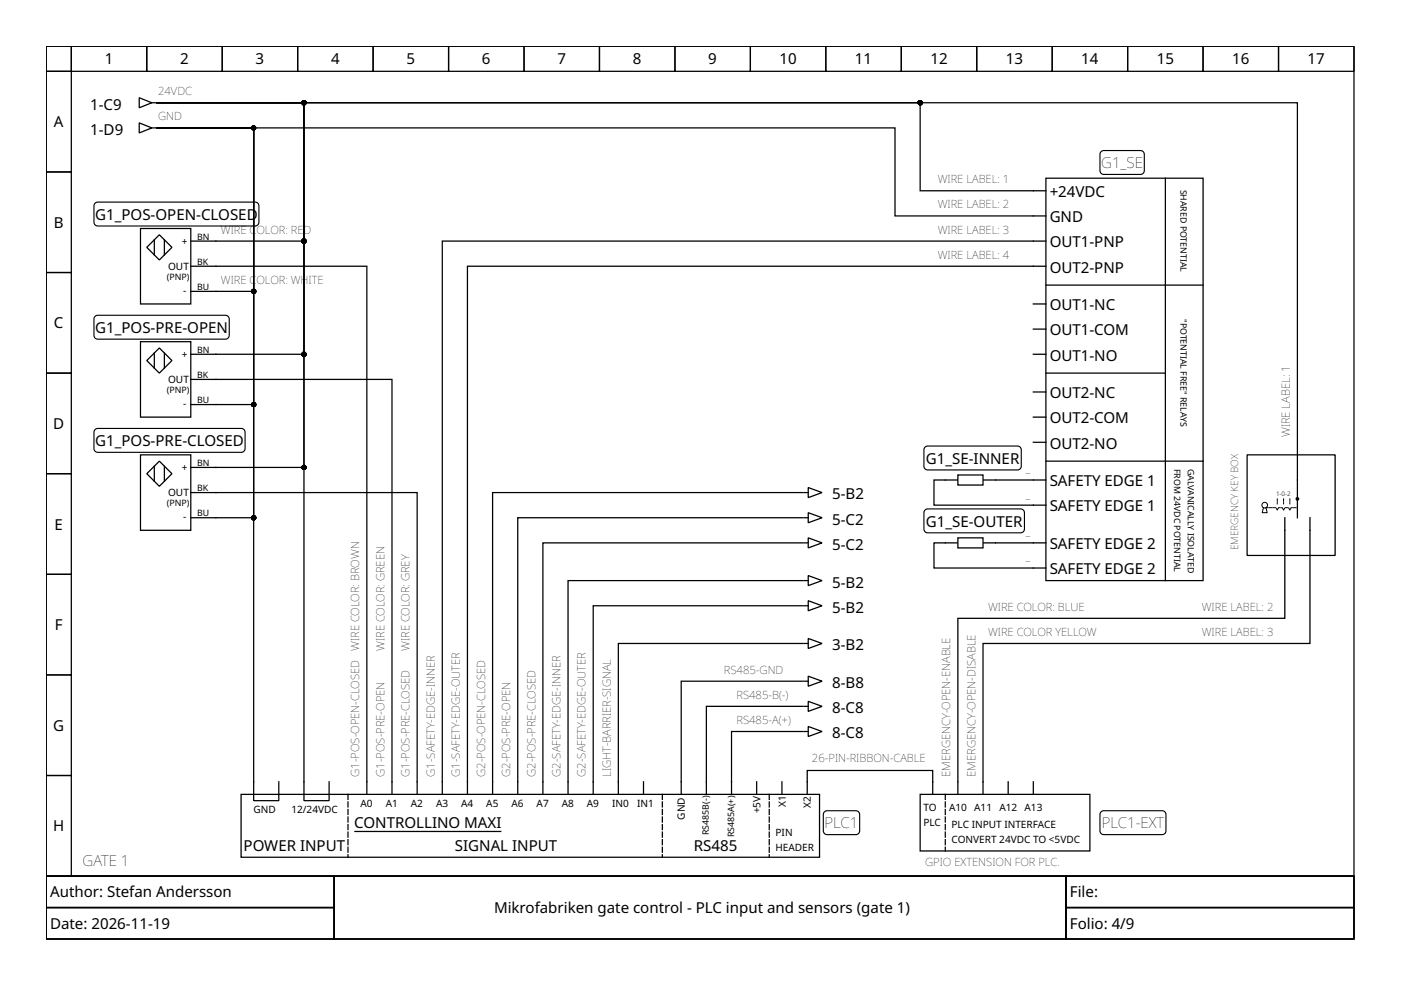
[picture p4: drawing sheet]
<svg xmlns="http://www.w3.org/2000/svg" width="297mm" height="210mm" viewBox="0 0 297 210" stroke-linecap="round" stroke-linejoin="round" font-family="sans-serif">
<g fill="none" stroke="#000" stroke-width=".27">
<path d="M9.8 9.8h277.3v176h-277.3zM9.8 9.8h5.3v5.3h-5.3zM9.8 15.1h5.3v21.4h-5.3zM15.1 9.8h16v5.3h-16zM31.1 9.8h16v5.3h-16zM47.1 9.8h16v5.3h-16zM63.1 9.8h16v5.3h-16zM79.1 9.8h16v5.3h-16zM95.1 9.8h16v5.3h-16zM111.1 9.8h16v5.3h-16zM127.1 9.8h16v5.3h-16zM143.1 9.8h16v5.3h-16z"/>
<path d="M159.1 9.8h16v5.3h-16zM175.1 9.8h16v5.3h-16zM191.1 9.8h16v5.3h-16zM207.1 9.8h16v5.3h-16zM223.1 9.8h16v5.3h-16zM239.1 9.8h16v5.3h-16zM255.1 9.8h16v5.3h-16zM271.1 9.8h16v5.3h-16zM9.8 36.5h5.3v21.3h-5.3zM221.7 37.8h33.4v85.3h-33.4zM247.1 37.8v85.3M9.8 57.8h5.3v21.3h-5.3z"/>
<path d="M219.1 56.4h2.6M219.1 51.1h2.6M219.1 45.8h2.6M219.1 40.5h2.6M9.8 79.1h5.3v21.3h-5.3zM29.8 72.4h10.7v16h-10.7zM31.1 76.4l2.7-2.6 2.7 2.6-2.7 2.7zM32.7 74.8v3.2M34.9 74.8v3.2M40.5 75.1h5.3M219.1 75.1h2.6M219.1 69.8h2.6"/>
<path d="M219.1 64.4h2.6M221.7 60.4h33.4M221.7 79.1h25.4M40.5 85.8h5.3M40.5 80.4h5.3M219.1 93.8h2.6M219.1 88.4h2.6M219.1 83.1h2.6M221.7 97.8h33.4M264.4 96.4h18.7v21.4h-18.7zM9.8 100.4h5.3v21.4h-5.3zM200.4 115.1h10.7"/>
<path d="M219.1 115.1h2.6M219.1 107.1h2.6M219.1 101.8h2.6M272.4 109.8v2.6M275.1 101.8v3.4M275.1 106v3.8M277.7 109.8v2.6M9.8 121.8h5.3v21.3h-5.3zM170.6 128.4h.8M171.4 127.4l2.9 1-2.9 1.1zM219.1 120.4h2.6M9.8 143.1h5.3v21.3h-5.3z"/>
<path d="M170.6 144.4h.8M170.6 149.8h.8M171.4 143.4l2.9 1-2.9 1.1zM171.4 148.7l2.9 1.1-2.9 1zM9.8 164.4h5.3v21.4h-5.3zM51.1 168.4h122.7v13.4h-122.7zM53.8 165.8v4h5.3v-4M64.4 165.8v4h5.4v-4M75.1 176.3h31.2M77.8 165.8v2.6M83.1 165.8v2.6M88.4 165.8v2.6"/>
<path d="M93.8 165.8v2.6M99.1 165.8v2.6M104.4 165.8v2.6M109.8 165.8v2.6M115.1 165.8v2.6M120.4 165.8v2.6M125.8 165.8v2.6M131.1 165.8v2.6M136.4 165.8v2.6M144.4 165.8v2.6M149.8 165.8v2.6M155.1 165.8v2.6"/>
<path d="M160.4 165.8v2.6M165.8 165.8v2.6M171.1 165.8v2.6M195.1 168.4h36v12h-36zM197.8 165.8v2.6M203.1 165.8v2.6M208.4 165.8v2.6M213.8 165.8v2.6M219.1 165.8v2.6M9.8 185.8h277.3v13.3h-277.3zM9.8 185.8h61v6.6h-61zM9.8 192.4h61v6.7h-61z"/>
<path d="M70.8 185.8h155.2v13.3h-155.2zM226 185.8h61.1v6.6h-61.1zM226 192.4h61.1v6.7h-61.1z"/>
</g>
<path d="M73.8 168.4v13.4M140.4 168.4v13.4M163.1 168.4v13.4M200.4 168.4v12" fill="none" stroke="#000" stroke-width=".27" stroke-dasharray="1.1 .5"/>
<path d="M233.4 32.2l.6-.3h7.8a.8 .8 0 0 1 .8 .8v3.5a.8 .8 0 0 1-.8 .8h-7.8a.8 .8 0 0 1-.8-.8v-3.5zM20.2 67.1l.5-.3h27.1a.8 .8 0 0 1 .8 .8v3.5a.8 .8 0 0 1-.8 .8h-27.1a.8 .8 0 0 1-.8-.8v-3.5zM174.8 172.1l.6-.2h6.1a.8 .8 0 0 1 .8 .8v3.5a.8 .8 0 0 1-.8 .8h-6.1a.8 .8 0 0 1-.8-.8v-3.5zM233.4 172.1l.6-.2h12.4a.8 .8 0 0 1 .8 .8v3.5a.8 .8 0 0 1-.8 .8h-12.4a.8 .8 0 0 1-.8-.8v-3.5z" fill="none" stroke="#000" stroke-width=".24"/>
<g fill="none" stroke="#000" stroke-width=".21">
<path d="M267.9 107.6l-.3 1.1h1.1l-.3-1.1"/>
<circle cx="268.1" cy="107.1" r=".6"/>
</g>
<path d="M270.8 105.8v1M272.1 105.8v1M273.5 105.8v1M274.8 107.6h-1.1l-.2 .6-.3-.6h-.8l-.3 .6-.2-.6h-.8l-.3 .6-.3-.6h-2.1" fill="none" stroke="#000" stroke-width=".21" stroke-dasharray=".5 .3"/>
<circle cx="275.1" cy="105.8" r=".27" fill="#000" stroke="#000" stroke-width=".27"/>
<path d="M203.1 114h5.3v2.2h-5.3z" fill-rule="evenodd" fill="#fff" stroke="#000" stroke-width=".27"/>
<path d="M20.2 43.1l.5-.2h33.4a.8 .8 0 0 1 .8 .7v3.5a.8 .8 0 0 1-.8 .8h-33.4a.8 .8 0 0 1-.8-.8v-3.5zM20.2 91.1l.5-.3h30.5a.8 .8 0 0 1 .8 .8v3.5a.8 .8 0 0 1-.8 .8h-30.5a.8 .8 0 0 1-.8-.8v-3.5zM196.1 108.1l.6-.2h19.7a.8 .8 0 0 1 .8 .8v3.5a.8 .8 0 0 1-.8 .8h-19.7a.8 .8 0 0 1-.8-.8v-3.5z" fill="none" stroke="#000" stroke-width=".24"/>
<g fill="none" stroke="#000" stroke-width=".27">
<path d="M29.5 20.7l2.7 1.1-2.7 1.1zM29.5 26.1l2.7 1-2.7 1.1zM32.2 21.8h.8M32.2 27.1h.8M29.8 48.4h10.7v16h-10.7zM31.1 52.4l2.7-2.6 2.7 2.6-2.7 2.7zM32.7 50.8v3.2M34.9 50.8v3.2M40.5 56.4h5.3M40.5 51.1h5.3M40.5 61.8h5.3M29.8 96.4h10.7v16h-10.7z"/>
<path d="M32.7 98.8v3.2M34.9 98.8v3.2M40.5 99.1h5.3M31.1 100.4l2.7-2.6 2.7 2.6-2.7 2.7zM40.5 104.4h5.3M40.5 109.8h5.3M170.6 104.4h.8M170.6 115.1h.8M170.6 109.8h.8M171.4 103.4l2.9 1-2.9 1.1zM171.4 114l2.9 1.1-2.9 1.1zM171.4 108.7l2.9 1.1-2.9 1z"/>
<path d="M200.4 101.8h10.7M170.6 136.4h.8M170.6 123.1h.8M171.4 135.4l2.9 1-2.9 1.1zM171.4 122l2.9 1.1-2.9 1.1zM170.6 155.1h.8M171.4 154l2.9 1.1-2.9 1.1z"/>
</g>
<path d="M203.1 100.7h5.3v2.1h-5.3z" fill-rule="evenodd" fill="#fff" stroke="#000" stroke-width=".27"/>
<path d="M196.1 94.8l.6-.2h19a.8 .8 0 0 1 .8 .8v3.4a.8 .8 0 0 1-.8 .8h-19a.8 .8 0 0 1-.8-.8v-3.4z" fill="none" stroke="#000" stroke-width=".24"/>
<g fill="none" stroke="#000" stroke-width=".27">
<path d="M33.3 21.8h241.8v80M33.3 21.8h31.1v144M33.3 27.1h20.5v138.7M33.3 21.8h161.8v18.7h24M33.3 27.1h20.5v82.7h-8M33.3 27.1h20.5v34.7h-8M33.3 21.8h31.1v77.3h-18.6M33.3 21.8h31.1v29.3h-18.6M33.3 21.8h31.1v53.3h-18.6M33.3 27.1h20.5v58.7h-8M33.3 27.1h156.5v18.7h29.3M45.8 56.4h32v109.4"/>
<path d="M219.1 56.4h-120v109.4M219.1 51.1h-125.3v114.7M45.8 80.4h37.3v85.4M45.8 104.4h42.6v61.4M170.3 104.4h-65.9v61.4M170.3 109.8h-60.5v56M170.3 115.1h-55.2v50.7M200.4 101.8h-2.4v5.3h21.1M200.4 115.1h-2.4v5.3h21.1M211.1 115.1h8M211.1 101.8h8M272.4 112.4v18.7h-69.3v34.7"/>
<path d="M277.7 112.4v24h-69.3v29.4M170.3 128.4h-44.5v37.4M170.3 123.1h-49.9v42.7M170.3 136.4h-39.2v29.4M170.3 149.8h-20.5v16M170.3 144.4h-25.9v21.4M170.3 155.1h-15.2v10.7M171.1 165.8v-2.4h26.7v2.4"/>
</g>
<g fill="#000" stroke="#000" stroke-width=".27">
<circle cx="53.8" cy="27.1" r=".4"/>
<circle cx="64.4" cy="21.8" r=".4"/>
<circle cx="195.1" cy="21.8" r=".4"/>
<circle cx="64.4" cy="51.1" r=".4"/>
<circle cx="53.8" cy="61.8" r=".4"/>
<circle cx="64.4" cy="75.1" r=".4"/>
<circle cx="53.8" cy="85.8" r=".4"/>
<circle cx="64.4" cy="99.1" r=".4"/>
<circle cx="53.8" cy="109.8" r=".4"/>
</g>
<g font-size="3.2">
<text x="22.2" y="13.7">1</text>
<text x="38.2" y="13.7">2</text>
<text x="54.2" y="13.7">3</text>
<text x="70.2" y="13.7">4</text>
<text x="86.2" y="13.7">5</text>
<text x="102.2" y="13.7">6</text>
<text x="118.2" y="13.7">7</text>
<text x="134.2" y="13.7">8</text>
<text x="150.2" y="13.7">9</text>
<text x="165.3" y="13.7">10</text>
<text x="181.3" y="13.7">11</text>
<text x="197.3" y="13.7">12</text>
<text x="213.3" y="13.7">13</text>
<text x="229.3" y="13.7">14</text>
<text x="245.2" y="13.7">15</text>
<text x="261.2" y="13.7">16</text>
<text x="277.2" y="13.7">17</text>
<text x="19.1" y="23.3">1-C9</text>
<text x="11.4" y="27">A</text>
<text x="19.1" y="28.6">1-D9</text>
<text x="233.5" y="35.7">G1_SE</text>
<text x="222.5" y="41.8">+24VDC</text>
<text x="20.2" y="46.6">G1_POS-OPEN-CLOSED</text>
<text x="222.5" y="47.1">GND</text>
<text x="11.4" y="48.3">B</text>
<text x="222.5" y="52.4">OUT1-PNP</text>
<text x="222.5" y="57.8">OUT2-PNP</text>
<text x="222.5" y="65.8">OUT1-NC</text>
<text x="11.4" y="69.6">C</text>
<text x="20.2" y="70.6">G1_POS-PRE-OPEN</text>
<text x="222.5" y="71.1">OUT1-COM</text>
<text x="222.5" y="76.4">OUT1-NO</text>
<text x="222.5" y="84.4">OUT2-NC</text>
<text x="222.5" y="89.8">OUT2-COM</text>
<text x="11.3" y="91">D</text>
<text x="20.2" y="94.6">G1_POS-PRE-CLOSED</text>
<text x="222.5" y="95.1">OUT2-NO</text>
<text x="196.3" y="98.3">G1_SE-INNER</text>
<text x="176.4" y="105.9">5-B2</text>
<text x="222.5" y="103.1">SAFETY EDGE 1</text>
<text x="11.6" y="112.3">E</text>
<text x="176.4" y="111.2">5-C2</text>
<text x="196.3" y="111.6">G1_SE-OUTER</text>
<text x="222.5" y="108.4">SAFETY EDGE 1</text>
<text x="176.4" y="116.6">5-C2</text>
<text x="222.5" y="116.4">SAFETY EDGE 2</text>
<text x="176.4" y="124.6">5-B2</text>
<text x="222.5" y="121.8">SAFETY EDGE 2</text>
<text x="176.4" y="129.9">5-B2</text>
<text x="11.6" y="133.6">F</text>
<text x="176.4" y="137.9">3-B2</text>
<text x="176.4" y="145.9">8-B8</text>
<text x="11.3" y="155">G</text>
<text x="176.4" y="151.2">8-C8</text>
<text x="176.4" y="156.6">8-C8</text>
<text x="11.3" y="176.3">H</text>
<text x="75.1" y="175.6">CONTROLLINO MAXI</text>
<text x="174.8" y="175.6">PLC1</text>
<text x="233.6" y="175.6">PLC1-EXT</text>
<text x="17.5" y="183.6">GATE 1</text>
<text x="51.6" y="180.4">POWER INPUT</text>
<text x="96.4" y="180.4">SIGNAL INPUT</text>
<text x="147.1" y="180.4">RS485</text>
<text x="10.6" y="190.3">Author: Stefan Andersson</text>
<text x="226.8" y="190.3">File:</text>
<text x="10.6" y="197">Date: 2026-11-19</text>
<text x="104.7" y="193.6">Mikrofabriken gate control - PLC input and sensors (gate 1)</text>
<text x="226.8" y="197">Folio: 4/9</text>
</g>
<g font-size="2.4">
<text x="33.5" y="20.2">24VDC</text>
<text x="33.5" y="25.5">GND</text>
<text x="198.8" y="38.9">WIRE LABEL: 1</text>
<text x="198.8" y="44.2">WIRE LABEL: 2</text>
<text x="46.8" y="49.5">WIRE C</text>
<text x="54.4" y="49.5">OLOR: RED</text>
<text x="198.8" y="49.5">WIRE LABEL: 3</text>
<text x="198.8" y="54.8">WIRE LABEL: 4</text>
<text x="46.8" y="60.2">WIRE C</text>
<text x="54.4" y="60.2">OLOR: WHITE</text>
<text x="273.5" y="92.7" transform="rotate(-90 273.5 92.7)">WIRE LABEL: 1</text>
<text x="217.5" y="100.2">_</text>
<text x="217.5" y="105.5">_</text>
<text x="217.5" y="113.5">_</text>
<text x="217.5" y="118.8">_</text>
<text x="209.5" y="129.5">WIRE COLOR: BLUE</text>
<text x="254.8" y="129.5">WIRE LABEL: 2</text>
<text x="209.5" y="134.8">WIRE COLOR YELLOW</text>
<text x="254.8" y="134.8">WIRE LABEL: 3</text>
<text x="76.2" y="138" transform="rotate(-90 76.2 138)">WIRE COLOR: BROWN</text>
<text x="81.5" y="138" transform="rotate(-90 81.5 138)">WIRE COLOR: GREEN</text>
<text x="86.8" y="138" transform="rotate(-90 86.8 138)">WIRE COLOR: GREY</text>
<text x="153.5" y="142.8">RS485-GND</text>
<text x="156.2" y="148.2">RS485-B(-)</text>
<text x="156.2" y="153.5">RS485-A(+)</text>
<text x="172.2" y="161.5">26-PIN-RIBBON-CABLE</text>
<text x="76.2" y="164.7" transform="rotate(-90 76.2 164.7)">G1-POS-OPEN-CLOSED</text>
<text x="81.5" y="164.7" transform="rotate(-90 81.5 164.7)">G1-POS-PRE-OPEN</text>
<text x="86.8" y="164.7" transform="rotate(-90 86.8 164.7)">G1-POS-PRE-CLOSED</text>
<text x="92.2" y="164.7" transform="rotate(-90 92.2 164.7)">G1-SAFETY-EDGE-INNER</text>
<text x="97.5" y="164.7" transform="rotate(-90 97.5 164.7)">G1-SAFETY-EDGE-OUTER</text>
<text x="102.8" y="164.7" transform="rotate(-90 102.8 164.7)">G2-POS-OPEN-CLOSED</text>
<text x="108.2" y="164.7" transform="rotate(-90 108.2 164.7)">G2-POS-PRE-OPEN</text>
<text x="113.5" y="164.7" transform="rotate(-90 113.5 164.7)">G2-POS-PRE-CLOSED</text>
<text x="118.8" y="164.7" transform="rotate(-90 118.8 164.7)">G2-SAFETY-EDGE-INNER</text>
<text x="124.2" y="164.7" transform="rotate(-90 124.2 164.7)">G2-SAFETY-EDGE-OUTER</text>
<text x="129.5" y="164.7" transform="rotate(-90 129.5 164.7)">LIGHT-BARRIER-SIGNAL</text>
<text x="201.5" y="164.7" transform="rotate(-90 201.5 164.7)">EMERGENCY-OPEN-ENABLE</text>
<text x="206.8" y="164.7" transform="rotate(-90 206.8 164.7)">EMERGENCY-OPEN-DISABLE</text>
<text x="196.2" y="183.6">GPIO EXTENSION FOR PLC.</text>
</g>
<g font-size="2.1">
<text x="38.6" y="51.9">+</text>
<text x="35.7" y="57.2">OUT</text>
<text x="38.9" y="62.3">-</text>
<text x="38.6" y="75.9">+</text>
<text x="35.7" y="81.2">OUT</text>
<text x="38.9" y="86.3">-</text>
<text x="38.6" y="99.9">+</text>
<text x="35.7" y="105.2">OUT</text>
<text x="38.9" y="110.3">-</text>
<text x="262.5" y="116.7" transform="rotate(-90 262.5 116.7)">EMERGENCY KEY BOX</text>
<text x="53.8" y="172.4">GND</text>
<text x="61.8" y="172.4">12/24VDC</text>
<text x="76.4" y="171.1">A0</text>
<text x="81.8" y="171.1">A1</text>
<text x="87.1" y="171.1">A2</text>
<text x="92.4" y="171.1">A3</text>
<text x="97.8" y="171.1">A4</text>
<text x="103.1" y="171.1">A5</text>
<text x="108.4" y="171.1">A6</text>
<text x="113.8" y="171.1">A7</text>
<text x="119.1" y="171.1">A8</text>
<text x="124.4" y="171.1">A9</text>
<text x="129.8" y="171.1">IN0</text>
<text x="135.1" y="171.1">IN1</text>
<text x="145.2" y="173.8" transform="rotate(-90 145.2 173.8)">GND</text>
<text x="161.2" y="172.4" transform="rotate(-90 161.2 172.4)">+5V</text>
<text x="166.6" y="171.1" transform="rotate(-90 166.6 171.1)">X1</text>
<text x="171.9" y="171.4" transform="rotate(-90 171.9 171.4)">X2</text>
<text x="195.8" y="171.9">TO</text>
<text x="201.2" y="171.9">A10</text>
<text x="206.6" y="171.9">A11</text>
<text x="211.9" y="171.9">A12</text>
<text x="217.2" y="171.9">A13</text>
<text x="164.4" y="177.2">PIN</text>
<text x="195.8" y="175.1">PLC</text>
<text x="201.8" y="175.6">PLC INPUT INTERFACE</text>
<text x="201.8" y="178.8">CONVERT 24VDC TO &lt;5VDC</text>
<text x="164.4" y="180.4">HEADER</text>
</g>
<g font-size="1.9">
<text x="250.3" y="40.2" transform="rotate(90 250.3 40.2)">SHARED POTENTIAL</text>
<text x="41.8" y="50.8">BN</text>
<text x="35.4" y="59.4">(PNP)</text>
<text x="41.8" y="56.2">BK</text>
<text x="41.8" y="61.5">BU</text>
<text x="250.3" y="67.6" transform="rotate(90 250.3 67.6)">&quot;POTENTIAL FREE&quot; RELAYS</text>
<text x="41.8" y="74.8">BN</text>
<text x="35.4" y="83.4">(PNP)</text>
<text x="41.8" y="80.2">BK</text>
<text x="41.8" y="85.5">BU</text>
<text x="41.8" y="98.8">BN</text>
<text x="248.9" y="99.4" transform="rotate(90 248.9 99.4)">FROM 24VDC POTENTIAL</text>
<text x="251.9" y="99.4" transform="rotate(90 251.9 99.4)">GALVANICALLY ISOLATED</text>
<text x="35.4" y="107.4">(PNP)</text>
<text x="41.8" y="104.2">BK</text>
<text x="41.8" y="109.5">BU</text>
<text x="150.3" y="177" transform="rotate(-90 150.3 177)">RS485B(-)</text>
<text x="155.6" y="177.5" transform="rotate(-90 155.6 177.5)">RS485A(+)</text>
</g>
<text font-size="1.3" x="270.5" y="105.1">1-0-2</text>
</svg>
